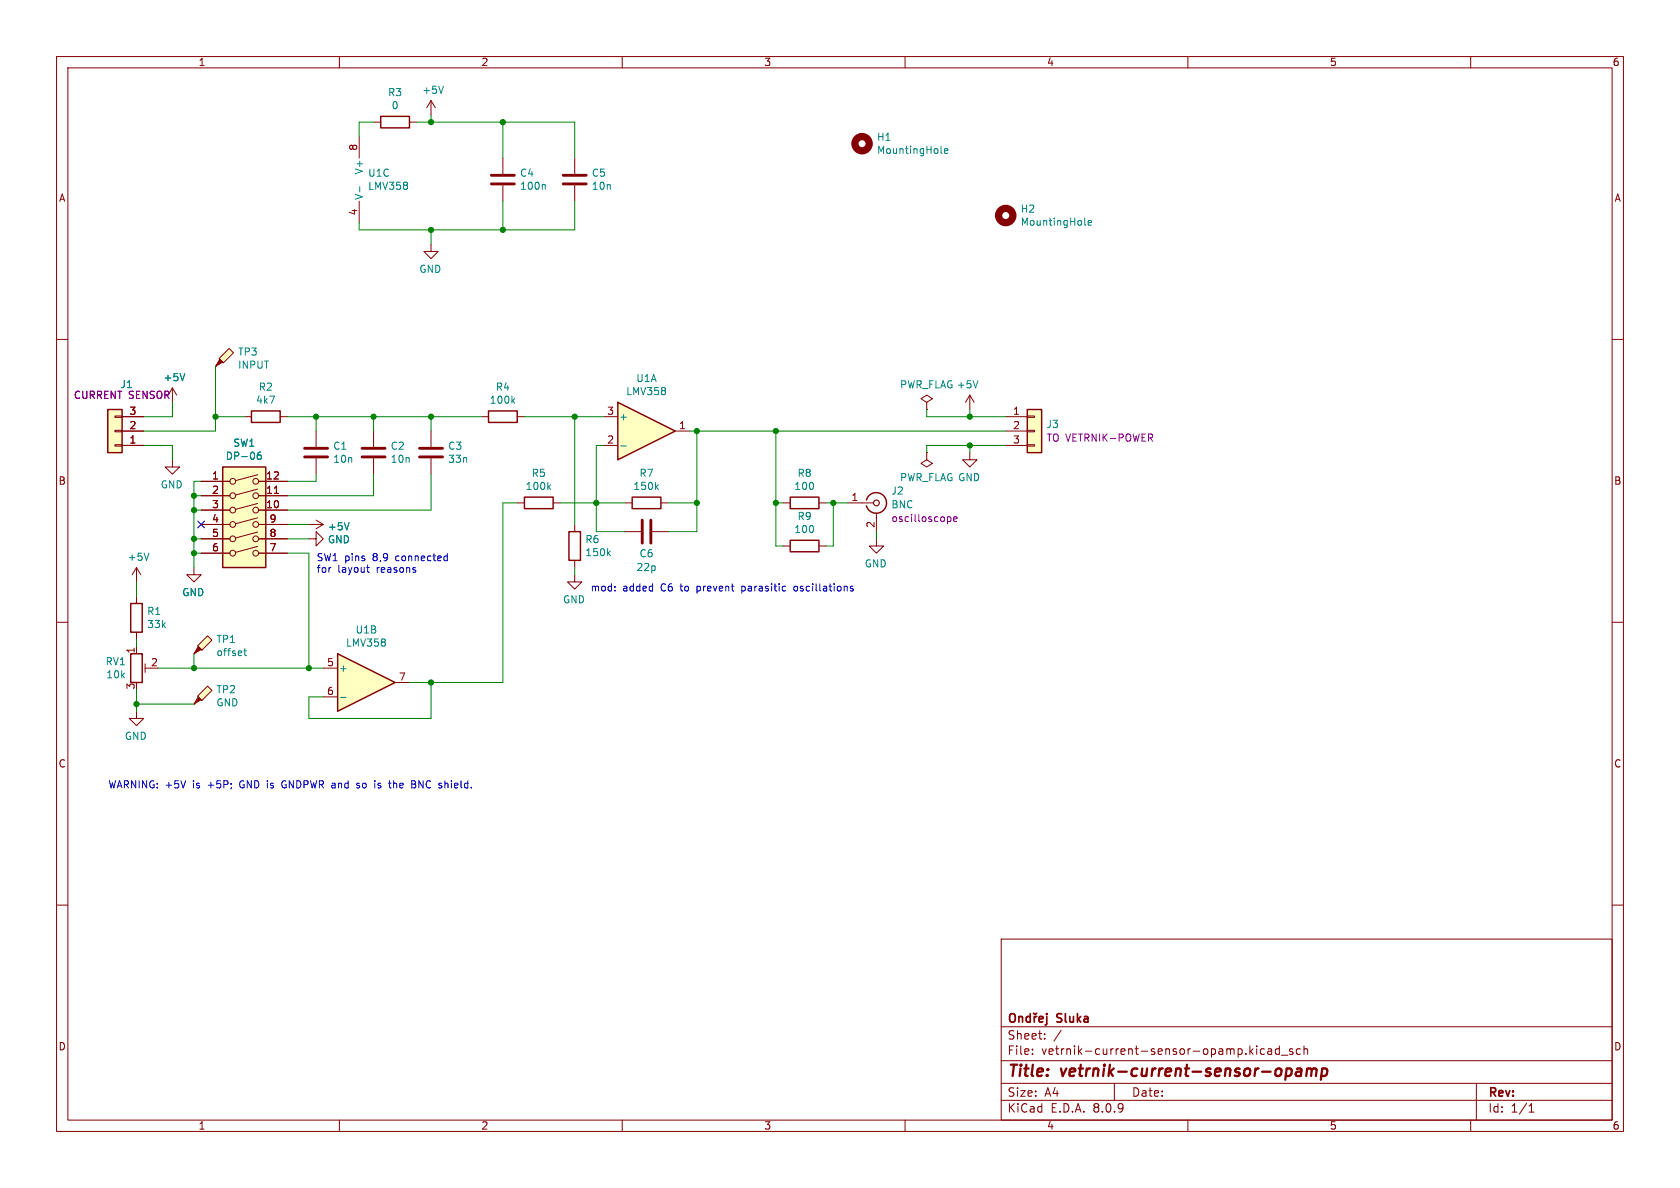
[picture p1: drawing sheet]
<svg xmlns="http://www.w3.org/2000/svg" width="297mm" height="210mm" viewBox="0 0 297 210" stroke-linecap="round" stroke-linejoin="round" font-family="sans-serif">
<g fill="none" stroke="#840000" stroke-width=".18">
<path d="M10 10h277v190h-277zM12 12h273v186h-273zM60 10v2M110 10v2M160 10v2M210 10v2M260 10v2M10 60h2M285 60h2M10 110h2M285 110h2M10 160h2"/>
<path d="M177 166h108v32h-108zM285 160h2M60 198v2M110 198v2M160 198v2M177 194.5h108M177 191.5h108M177 187.5h108M177 181.5h108M182.5 186.3v.1M182.5 185.5v.1M184.7 183.6v.1"/>
<path d="M184.7 182.8v.1M187.6 182.1l-1.3 2M197 191.5v3M210 198v2M222.2 184.9v.1M222.2 185.4v1M223.5 185.5l-.4-.1-.3 .3v.4l.2 .2h.5M224.2 185.5h.5l.1 .9M224.8 185.8h-.5a.29 .29 0 0 0-.2 .3 .29 .29 0 0 0 .2 .3l.5-.1M226.2 185.5l-.5-.1-.2 .3v.4l.1 .2h.6M226.2 184.9v1.5M226.5 186.5h1.2"/>
<path d="M228.5 185.5l-.3-.1-.2 .2v.2l.5 .2v.3h-.5M229.9 185.5l-.4-.1-.3 .3v.4l.1 .2h.6M230.5 185.5l.2-.1 .4 .1 .1 .9M230.5 184.9v1.5M260 198v2M261 191.5v6.5M270.3 196.6h.9M270.3 195.5l.4-.4v1.5"/>
</g>
<path d="M229.3 189l.2-.1 .5 .1v1.2M230.1 189.4h-.7a.4 .4 0 0 0-.3 .4 .4 .4 0 0 0 .2 .4l.7-.1M231.1 189.1a.49 .49 0 0 1 .8 .1M231.1 188.9l-.2 1.3M231.9 189.2a.5 .5 0 0 1 .8-.2l-.1 1.2M231.9 189.2l-.1 1M233.7 189l.2-.1 .6 .1 .2 .3-.1 .5a.66 .66 0 0 1-1 .3M233.8 188.9l-.3 2" fill="none" stroke="#840000" stroke-width=".4"/>
<path d="M178.7 179.3a.5 .5 0 0 1 .5-.1 .5 .5 0 0 1 .3 .5v.5a.5 .5 0 0 1-.5 .5 .5 .5 0 0 1-.5-.5v-.5zM180.1 179.7v1M180.1 179.8l.2-.1 .4 .1 .1 .9M182.1 179.8l-.4-.1-.3 .3v.4l.2 .2h.5M182.1 179.2v1.5M182.7 179.1l.3 .2 .3-.2M182.8 179.7v1M183.3 179.7l-.3 .1-.2 .2M185.1 179.2v.1M185.1 179.7v1.3l-.3 .2M183.7 180.2l.7-.2-.1-.2-.4-.1-.2 .2 .1 .7h.5" fill="none" stroke="#840000" stroke-width=".3"/>
<circle cx="177.8" cy="38.1" r="1.27" fill="none" stroke="#840000" stroke-width="1.3"/>
<path d="M191.8 39.6l.1 .2M192.4 39.4l.6-.1-.1-.3h-.4l-.1 .2v.6h.5" fill="none" stroke="#008484" stroke-width=".18"/>
<path d="M109.2 71.1l10.2 5.1-10.2 5.1z" fill="#ffffc2"/>
<path d="M67.3 20.6h5.1v2h-5.1zM86.4 72.6h5v2.1h-5zM109.2 71.1l10.2 5.1-10.2 5.1zM92.7 87.9h5.1v2h-5.1zM111.8 87.9h5v2h-5zM153.2 88.4a1.82 1.82 0 0 1 2.8-1 1.82 1.82 0 0 1-.1 3 1.82 1.82 0 0 1-2.7-1" fill="none" stroke="#840000" stroke-width=".25"/>
<g fill="none" stroke="#840000" stroke-width=".18">
<path d="M63.5 24.1v3.8M63.5 35.6v3.8M66 21.6h1.3M72.4 21.6h1.3M66 76.2v2.8M76.2 76.2v2.8M85.1 73.7h1.3M91.4 73.7h1.3M106.7 78.7h2.5M106.7 73.7h2.5M119.4 76.2h2.5M163.8 71.1l1-.6-1-.6-1 .6 1 .6v1.3"/>
<path d="M163.8 72.4h.1M171.4 69.9l.8 1.2M171.4 69.9v2.5M171.4 69.9l-.7 1.2M66 81v2.8M76.2 81v2.8M91.4 88.9h1.3M97.8 88.9h1.3M110.5 88.9h1.3M116.8 88.9h1.3M149.9 88.9h4.5M154.9 90.7v3.3"/>
<path d="M163.8 80v1.3l1 .6-1 .7-1-.7 1-.6M163.8 80h.1M171.4 80v1.3h-1.2l1.2 1.3 1.3-1.3h-1.3M101.6 101.6v1.3h-1.3l1.3 1.2 1.3-1.2h-1.3"/>
</g>
<path d="M63.6 33v.9M166.4 26.9l.1 .2M167 26.7l.6-.1-.1-.3h-.4l-.1 .2v.6h.5M90.6 70.8l.4 .5M91 70.4l-.5 .5M109.7 78.8h1M172.9 67.3l-.4 1.3M97 86l.3 .5M97.3 85.7l-.4 .5M116 86l.4 .5M116.4 85.7l-.5 .5" fill="none" stroke="#008484" stroke-width=".18"/>
<circle cx="154.9" cy="88.9" r=".51" fill="none" stroke="#840000" stroke-width=".2"/>
<path d="M167.6 91.4h.4l.1 .2v.5l-.5 .1M168.6 91.8l.6-.1-.1-.3h-.3l-.2 .1 .1 .6h.4" fill="none" stroke="#840084" stroke-width=".18"/>
<circle cx="152.4" cy="25.4" r="1.27" fill="none" stroke="#840000" stroke-width="1.3"/>
<path d="M64 79.2h4.1M74.2 79.2h4M64 80.8h4.1M74.2 80.8h4" fill="none" stroke="#840000" stroke-width=".51"/>
<path d="M181.6 72.4h2.5v7.6h-2.5z" fill="#ffffc2"/>
<g fill="none" stroke="#840000" stroke-width=".18">
<path d="M76.2 17.8l-.8 1.3M76.2 17.8v2.5M76.2 17.8l.8 1.3M88.9 27.9v2.8M88.9 32.8v2.8M101.6 27.9v2.8M101.6 32.8v2.8M76.2 43.2v1.3h-1.3l1.3 1.2 1.3-1.2h-1.3M177.8 73.7h3.8M177.8 76.2h3.8M177.8 78.7h3.8M181.6 78.6h1.3v.3h-1.3z"/>
<path d="M181.6 76.1h1.3v.2h-1.3zM181.6 73.5h1.3v.3h-1.3zM24.1 100.3l-.7 1.3M24.1 100.3v2.6M24.1 114.3v1.3M24.1 100.3l.8 1.3M25.7 117.3v1.6M25.7 118.1h1"/>
</g>
<path d="M181.6 72.4h2.5v7.6h-2.5zM23.1 115.6h2v5.1h-2z" fill="none" stroke="#840000" stroke-width=".25"/>
<path d="M86.9 32.5h4M86.9 31h4M99.6 32.5h4M99.6 31h4" fill="none" stroke="#840000" stroke-width=".51"/>
<path d="M78.4 15.2l-.4 1.3M96.2 32.6l.2 .2v.7M26.3 97.8l-.4 1.3" fill="none" stroke="#008484" stroke-width=".18"/>
<path d="M59.7 115.6l10.1 5.1-10.1 5z" fill="#ffffc2"/>
<path d="M23.1 106.7h2v5.1h-2zM59.7 115.6l10.1 5.1-10.1 5z" fill="none" stroke="#840000" stroke-width=".25"/>
<path d="M24.1 105.4v1.3M24.1 111.8v1.2M34.3 100.3v1.3h-1.3l1.3 1.3 1.3-1.3h-1.3M57.1 118.1h2.6M57.1 123.2h2.6M69.8 120.7h2.6" fill="none" stroke="#840000" stroke-width=".18"/>
<path d="M60.2 123.3h1" fill="none" stroke="#008484" stroke-width=".18"/>
<path d="M34.9 114.2l1.8-1.8 .8 .8-1.8 1.7z" fill="#ffffc2"/>
<path d="M35.1 114.3l.5 .5-1.3 .8z" fill="#840000" stroke="#840000" stroke-width=".18"/>
<path d="M34.3 115.6h.1M34.9 114.2l1.8-1.8 .8 .8-1.8 1.7zM24.1 125.7v1.3h-1.2l1.2 1.3 1.3-1.3h-1.3" fill="none" stroke="#840000" stroke-width=".18"/>
<path d="M43.1 115h.5M43.3 114.6v1.1l.3 .2" fill="none" stroke="#008484" stroke-width=".18"/>
<path d="M34.9 123.1l1.8-1.8 .8 .7-1.8 1.8z" fill="#ffffc2"/>
<path d="M35.1 123.2l.5 .5-1.3 .8z" fill="#840000" stroke="#840000" stroke-width=".18"/>
<path d="M54.6 92.7h2.5M55.9 91.9l1.2 .8M57.1 92.7l-1.2 .8M110.5 94h2.8M115.3 94h2.8M34.3 124.5h.1M34.9 123.1l1.8-1.8 .8 .7-1.8 1.8z" fill="none" stroke="#840000" stroke-width=".18"/>
<path d="M61.7 92.4l-.4 1.3" fill="none" stroke="#008484" stroke-width=".18"/>
<path d="M113.5 91.9v4.1M115.1 91.9v4.1" fill="none" stroke="#840000" stroke-width=".51"/>
<path d="M19 72.4h2.6v7.6h-2.6z" fill="#ffffc2"/>
<path d="M20.3 73.5h1.3v.3h-1.3zM20.3 76.1h1.3v.2h-1.3zM20.3 78.6h1.3v.3h-1.3zM21.6 78.7h3.8M21.6 76.2h3.8M21.6 73.7h3.8M30.5 68.6l-.8 1.3M30.5 68.6v2.5M30.5 68.6l.7 1.3M30.5 81.3v1.3h-1.3l1.3 1.2 1.2-1.2h-1.2" fill="none" stroke="#840000" stroke-width=".18"/>
<path d="M19 72.4h2.6v7.6h-2.6z" fill="none" stroke="#840000" stroke-width=".25"/>
<path d="M32.7 66l-.4 1.3" fill="none" stroke="#008484" stroke-width=".18"/>
<path d="M39.4 82.6h7.6v17.7h-7.6z" fill="#ffffc2"/>
<g fill="none" stroke="#840000" stroke-width=".18">
<path d="M43.2 73.7h1.2M49.5 73.7h1.3M55.9 76.2v2.8M35.6 85.1h5M35.6 90.2h5M35.6 87.6h5M35.6 92.7h5M35.6 95.3h5M35.6 97.8h5M45.5 96.6l-3.8 1M45.5 94.1l-3.8 1M45.5 91.5l-3.8 1.1"/>
<path d="M45.5 89l-3.8 1M45.5 86.5l-3.8 1M45.5 83.9l-3.8 1.1M45.7 85.1h5.1M45.7 90.2h5.1M45.7 87.6h5.1M45.7 92.7h5.1M45.7 95.3h5.1M45.7 97.8h5.1M48.5 87.2h.7M54.6 95.3h1.3v1.2l1.2-1.2-1.2-1.3v1.3M55.9 81v2.8"/>
<path d="M138.4 88.9h1.3M138.4 96.5h1.3M144.8 88.9h1.2M144.8 96.5h1.2M154.9 95.3v1.2h-1.2l1.2 1.3 1.3-1.3h-1.3"/>
<circle cx="41.1" cy="92.7" r=".51"/>
<circle cx="41.1" cy="90.2" r=".51"/>
<circle cx="41.1" cy="87.6" r=".51"/>
<circle cx="41.1" cy="85.1" r=".51"/>
<circle cx="41.1" cy="95.3" r=".51"/>
<circle cx="41.1" cy="97.8" r=".51"/>
<circle cx="45.2" cy="92.7" r=".51"/>
<circle cx="45.2" cy="90.2" r=".51"/>
<circle cx="45.2" cy="95.3" r=".51"/>
<circle cx="45.2" cy="87.6" r=".51"/>
<circle cx="45.2" cy="85.1" r=".51"/>
<circle cx="45.2" cy="97.8" r=".51"/>
</g>
<path d="M44.4 72.6h5.1v2.1h-5.1zM39.4 82.6h7.6v17.7h-7.6zM139.7 87.9h5.1v2h-5.1zM139.7 95.5h5.1v2h-5.1z" fill="none" stroke="#840000" stroke-width=".25"/>
<path d="M46.1 79.9l-.4 .1a.86 .86 0 0 0 0 1.2l.4-.1 .1-.4-.2-.3h-.3l-.2 .3" fill="none" stroke="#008484" stroke-width=".18"/>
<path d="M53.8 79.2h4.1M53.8 80.8h4.1" fill="none" stroke="#840000" stroke-width=".51"/>
<path d="M38.7 63.4l1.8-1.8 .8 .8-1.8 1.7z" fill="#ffffc2"/>
<path d="M38.9 63.5l.5 .5-1.3 .8z" fill="#840000" stroke="#840000" stroke-width=".18"/>
<g fill="none" stroke="#840000" stroke-width=".18">
<path d="M21.6 78.7h3.8M21.6 76.2h3.8M21.6 73.7h3.8M38.1 64.8h.1M38.7 63.4l1.8-1.8 .8 .8-1.8 1.7zM35.6 85.1h5M35.6 90.2h5M35.6 87.6h5M35.6 92.7h5M35.6 95.3h5M35.6 97.8h5M45.7 85.1h5.1"/>
<path d="M45.7 90.2h5.1M45.7 87.6h5.1M45.7 92.7h5.1M45.7 95.3h5.1M45.7 97.8h5.1M48.5 87.2h.7M101.6 92.7v1.3M101.6 99.1v1.2"/>
</g>
<path d="M100.6 94h2v5.1h-2z" fill="none" stroke="#840000" stroke-width=".25"/>
<path d="M32.7 66l-.4 1.3M46.1 79.9l-.4 .1a.86 .86 0 0 0 0 1.2l.4-.1 .1-.4-.2-.3h-.3l-.2 .3M61.7 92.4l-.4 1.3M107.5 97.8l.4 .4M107.9 97.4l-.5 .5" fill="none" stroke="#008484" stroke-width=".18"/>
<g fill="none" stroke="#0000c2" stroke-width=".18">
<path d="M78.7 98.3h.4M79.1 97.9v1.2M79.1 99.1h-.4M64.8 100.3h.5M65 101l.3 .2M108.7 104.3v.2M108.7 103.7v.1M131.1 103.6v1.3M131.1 104.4l.2 .1M131.3 103.6l-.2 .1M140.8 103.6l-.3 .1-.2 .2 .1 .4 .4 .2M150.4 103.7h.4"/>
<path d="M150.4 104l.4 .1 .1 .2-.2 .2-.4-.1M50.2 138a.68 .68 0 0 0-.4 .7 .68 .68 0 0 0 .4 .6M63.1 138.8l.5 .2-.1 .2-.3 .1M63.1 138.5h.4M66.8 139.2h.5M67.3 138.5l-.3-.1-.2 .2 .1 .2 .4 .1M69.6 138v1.3M70 138.4l-.4 .2M73.5 138.7v.5M74.1 139.3v-1.3l.7 1.3M78.8 138.4l.3 .1"/>
</g>
<g fill="none" stroke="#008400" stroke-width=".18">
<path d="M66 21.6h-2.5v2.5M73.7 21.6h27.9v6.3M76.2 20.3v1.3M88.9 21.6v6.3M88.9 35.6v5M101.6 35.6v5h-38.1v-1.2M76.2 40.6v2.6M25.4 78.7h5.1v2.6M30.5 71.1v2.6h-5.1M38.1 64.8v11.4h-12.7M38.1 73.7h5.1M50.8 73.7h34.3"/>
<path d="M55.9 73.7v2.5M66 73.7v2.5M76.2 73.7v2.5M92.7 73.7h14M101.6 73.7v19M106.7 78.7h-1.3v15.3h5.1M121.9 76.2h55.9M123.2 76.2v17.8h-5.1M137.2 76.2v20.3h1.2M163.8 72.4v1.3h14M171.4 72.4v1.3M171.4 78.7v1.3"/>
<path d="M177.8 78.7h-14v1.3M34.3 90.2h1.3M34.3 87.6h1.3M34.3 95.3h1.3M34.3 97.8h1.3M35.6 85.1h-1.3v15.2M50.8 97.8h3.8v20.3M50.8 92.7h3.8M50.8 95.3h3.8M55.9 83.8v1.3h-5.1M66 83.8v3.8h-15.2M76.2 83.8v6.4h-25.4"/>
<path d="M91.4 88.9h-2.5v31.8h-16.5M99.1 88.9h11.4M118.1 88.9h5.1M137.2 88.9h1.2M146 88.9h3.9M147.3 88.9v7.6h-1.3M154.9 94v1.3M24.1 102.9v2.5M24.1 113v1.3M27.9 118.1h29.2M34.3 115.6v2.5M101.6 100.3v1.3"/>
<path d="M24.1 121.9v3.8M24.1 124.5h10.2M76.2 120.7v6.3h-21.6v-3.8h2.5"/>
</g>
<path d="M35 92.1l1.2 1.2M36.2 92.1l-1.2 1.2" fill="none" stroke="#000084" stroke-width=".18"/>
<g fill="#008400" stroke="#008400" stroke-width=".18">
<circle cx="76.2" cy="73.7" r=".46"/>
<circle cx="66" cy="73.7" r=".46"/>
<circle cx="55.9" cy="73.7" r=".46"/>
<circle cx="38.1" cy="73.7" r=".46"/>
<circle cx="76.2" cy="40.6" r=".46"/>
<circle cx="171.4" cy="73.7" r=".46"/>
<circle cx="171.4" cy="78.7" r=".46"/>
<circle cx="147.3" cy="88.9" r=".46"/>
<circle cx="34.3" cy="95.3" r=".46"/>
<circle cx="34.3" cy="97.8" r=".46"/>
<circle cx="34.3" cy="90.2" r=".46"/>
<circle cx="24.1" cy="124.5" r=".46"/>
<circle cx="34.3" cy="87.6" r=".46"/>
<circle cx="54.6" cy="118.1" r=".46"/>
<circle cx="34.3" cy="118.1" r=".46"/>
<circle cx="76.2" cy="120.7" r=".46"/>
<circle cx="88.9" cy="40.6" r=".46"/>
<circle cx="76.2" cy="21.6" r=".46"/>
<circle cx="88.9" cy="21.6" r=".46"/>
<circle cx="101.6" cy="73.7" r=".46"/>
<circle cx="105.4" cy="88.9" r=".46"/>
<circle cx="137.2" cy="76.2" r=".46"/>
<circle cx="123.2" cy="88.9" r=".46"/>
<circle cx="123.2" cy="76.2" r=".46"/>
<circle cx="137.2" cy="88.9" r=".46"/>
</g>
<g font-size="2.8" fill="#840000">
<text x="178" y="190.9">Title:</text>
<text x="187.7" y="190.9">vetrnik-current-sensor-opamp</text>
</g>
<g font-size="2.1" fill="#840000">
<text x="178" y="184">Sheet:</text>
<text x="187" y="181.2">Sluka</text>
<text x="178" y="186.7">File:</text>
<text x="184.1" y="186.7">vetrnik-current-sensor-opamp.kicad_sch</text>
<text x="178" y="196.9">KiCad</text>
<text x="178" y="194.1">Size:</text>
<text x="184.7" y="194.1">A4</text>
<text x="185.7" y="196.9">E.D.A.</text>
<text x="193.3" y="196.9">8.0.9</text>
<text x="200" y="194.1">Date:</text>
<text x="263" y="194.3">Rev:</text>
<text x="263" y="196.9">Id:</text>
<text x="267.1" y="196.9">1/1</text>
</g>
<g font-size="1.8" fill="#840000">
<text x="35" y="11.9">1</text>
<text x="85" y="11.9">2</text>
<text x="135" y="11.9">3</text>
<text x="185" y="11.9">4</text>
<text x="235" y="11.9">5</text>
<text x="285" y="11.9">6</text>
<text x="63.2" y="26.7" transform="rotate(-90 63.2 26.7)">8</text>
<text x="10.3" y="35.9">A</text>
<text x="285.3" y="35.9">A</text>
<text x="63.2" y="38.2" transform="rotate(-90 63.2 38.2)">4</text>
<text x="22.8" y="75.9">2</text>
<text x="22.8" y="73.4">3</text>
<text x="107.2" y="73.4">3</text>
<text x="119.9" y="75.9">1</text>
<text x="179" y="73.4">1</text>
<text x="179" y="75.9">2</text>
<text x="22.8" y="78.5">1</text>
<text x="107.2" y="78.5">2</text>
<text x="179" y="78.5">3</text>
<text x="10.3" y="85.9">B</text>
<text x="37.4" y="84.8">1</text>
<text x="37.4" y="87.4">2</text>
<text x="37.4" y="89.9">3</text>
<text x="46.9" y="89.9">10</text>
<text x="46.9" y="87.4">11</text>
<text x="46.9" y="84.8">12</text>
<text x="150.4" y="88.6">1</text>
<text x="285.3" y="85.9">B</text>
<text x="37.4" y="92.5">4</text>
<text x="37.4" y="95">5</text>
<text x="47.6" y="95">8</text>
<text x="47.6" y="92.5">9</text>
<text x="154.7" y="93.4" transform="rotate(-90 154.7 93.4)">2</text>
<text x="37.4" y="97.5">6</text>
<text x="47.6" y="97.5">7</text>
<text x="23.9" y="115.6" transform="rotate(-90 23.9 115.6)">1</text>
<text x="26.6" y="117.9">2</text>
<text x="57.7" y="117.9">5</text>
<text x="23.9" y="122" transform="rotate(-90 23.9 122)">3</text>
<text x="57.7" y="122.9">6</text>
<text x="70.4" y="120.4">7</text>
<text x="10.3" y="135.9">C</text>
<text x="285.3" y="135.9">C</text>
<text x="10.3" y="185.9">D</text>
<text x="285.3" y="185.9">D</text>
<text x="35" y="199.9">1</text>
<text x="85" y="199.9">2</text>
<text x="135" y="199.9">3</text>
<text x="185" y="199.9">4</text>
<text x="235" y="199.9">5</text>
<text x="285" y="199.9">6</text>
</g>
<g font-size="1.8" fill="#008484">
<text x="68.5" y="17.2">R3</text>
<text x="74.5" y="16.8">+5V</text>
<text x="69.1" y="19.5">0</text>
<text x="154.9" y="25.1">H1</text>
<text x="154.9" y="27.4">MountingHole</text>
<text x="64.4" y="35.4" transform="rotate(-90 64.4 35.4)">V-</text>
<text x="64.4" y="30.9" transform="rotate(-90 64.4 30.9)">V+</text>
<text x="65" y="31.4">U1C</text>
<text x="65" y="33.8">LMV358</text>
<text x="91.8" y="31.4">C4</text>
<text x="91.8" y="33.8">100n</text>
<text x="104.5" y="31.4">C5</text>
<text x="104.5" y="33.8">10n</text>
<text x="180.3" y="37.8">H2</text>
<text x="180.3" y="40.1">MountingHole</text>
<text x="74" y="48.4">GND</text>
<text x="42" y="63.1">TP3</text>
<text x="42" y="65.4">INPUT</text>
<text x="28.8" y="67.6">+5V</text>
<text x="45.2" y="71.6">4k7</text>
<text x="45.6" y="69.3">R2</text>
<text x="86.5" y="71.6">100k</text>
<text x="87.6" y="69.3">R4</text>
<text x="110.6" y="70.1">LMV358</text>
<text x="112.4" y="67.7">U1A</text>
<text x="159" y="68.9">PWR_FLAG+5V</text>
<text x="109.3" y="74.5">+</text>
<text x="184.9" y="75.9">J3</text>
<text x="39.8" y="81.5">DP-06</text>
<text x="41.1" y="79.2">SW1</text>
<text x="58.8" y="79.7">C1</text>
<text x="58.8" y="82">10n</text>
<text x="69" y="79.7">C2</text>
<text x="69" y="82">10n</text>
<text x="79.1" y="79.7">C3</text>
<text x="79.1" y="82">33n</text>
<text x="28.3" y="86.5">GND</text>
<text x="92.8" y="86.8">100k</text>
<text x="93.9" y="84.5">R5</text>
<text x="111.9" y="86.8">150k</text>
<text x="113" y="84.5">R7</text>
<text x="140.3" y="86.8">100</text>
<text x="140.9" y="84.5">R8</text>
<text x="157.5" y="87.6">J2</text>
<text x="159" y="85.3">PWR_FLAG GND</text>
<text x="57.9" y="94">+5V</text>
<text x="140.3" y="94.4">100</text>
<text x="140.9" y="92.1">R9</text>
<text x="157.5" y="90.1">BNC</text>
<text x="22.5" y="99.3">+5V</text>
<text x="57.9" y="96.2">GND</text>
<text x="103.4" y="96.2">R6</text>
<text x="103.4" y="98.5">150k</text>
<text x="112.4" y="101.1">22p</text>
<text x="113" y="98.7">C6</text>
<text x="152.8" y="100.5">GND</text>
<text x="32.1" y="105.6">GND</text>
<text x="99.4" y="106.9">GND</text>
<text x="25.9" y="108.9">R1</text>
<text x="25.9" y="111.2">33k</text>
<text x="38.2" y="113.9">TP1</text>
<text x="62.8" y="112.2">U1B</text>
<text x="18.6" y="117.8">RV1</text>
<text x="38.2" y="116.2">offset</text>
<text x="59.8" y="119">+</text>
<text x="61.1" y="114.5">LMV358</text>
<text x="18.7" y="120.1">10k</text>
<text x="38.2" y="122.8">TP2</text>
<text x="38.2" y="125.1">GND</text>
<text x="22" y="131">GND</text>
</g>
<g font-size="1.8" fill="#840084">
<text x="13" y="70.7">CURRENT SENSOR</text>
<text x="21.2" y="68.8">J1</text>
<text x="184.9" y="78.3">TO VETRNIK-POWER</text>
<text x="157.5" y="92.5">oscilloscope</text>
</g>
<g font-size="1.8" fill="#0000c2">
<text x="55.9" y="99.4">SW1 pins</text>
<text x="55.9" y="101.5">for</text>
<text x="59.7" y="101.5">layout</text>
<text x="66" y="99.4">8,9</text>
<text x="66.7" y="101.5">reasons</text>
<text x="70.2" y="99.4">connected</text>
<text x="104.3" y="104.8">mod:</text>
<text x="110.1" y="104.8">added</text>
<text x="116.9" y="104.8">C6</text>
<text x="120.6" y="104.8">to</text>
<text x="123.6" y="104.8">prevent</text>
<text x="131.8" y="104.8">parasitic</text>
<text x="141.2" y="104.8">oscillations</text>
<text x="19" y="139.5">WARNING: +5V</text>
<text x="34.2" y="139.5">is</text>
<text x="37" y="139.5">+5P;</text>
<text x="42.8" y="139.5">GND is</text>
<text x="50.7" y="139.5">GNDPWR and</text>
<text x="64.3" y="139.5">so</text>
<text x="67.7" y="139.5">is</text>
<text x="70.5" y="139.5">the</text>
<text x="74.6" y="139.5">BNC</text>
<text x="79.7" y="139.5">shield.</text>
</g>
</svg>
